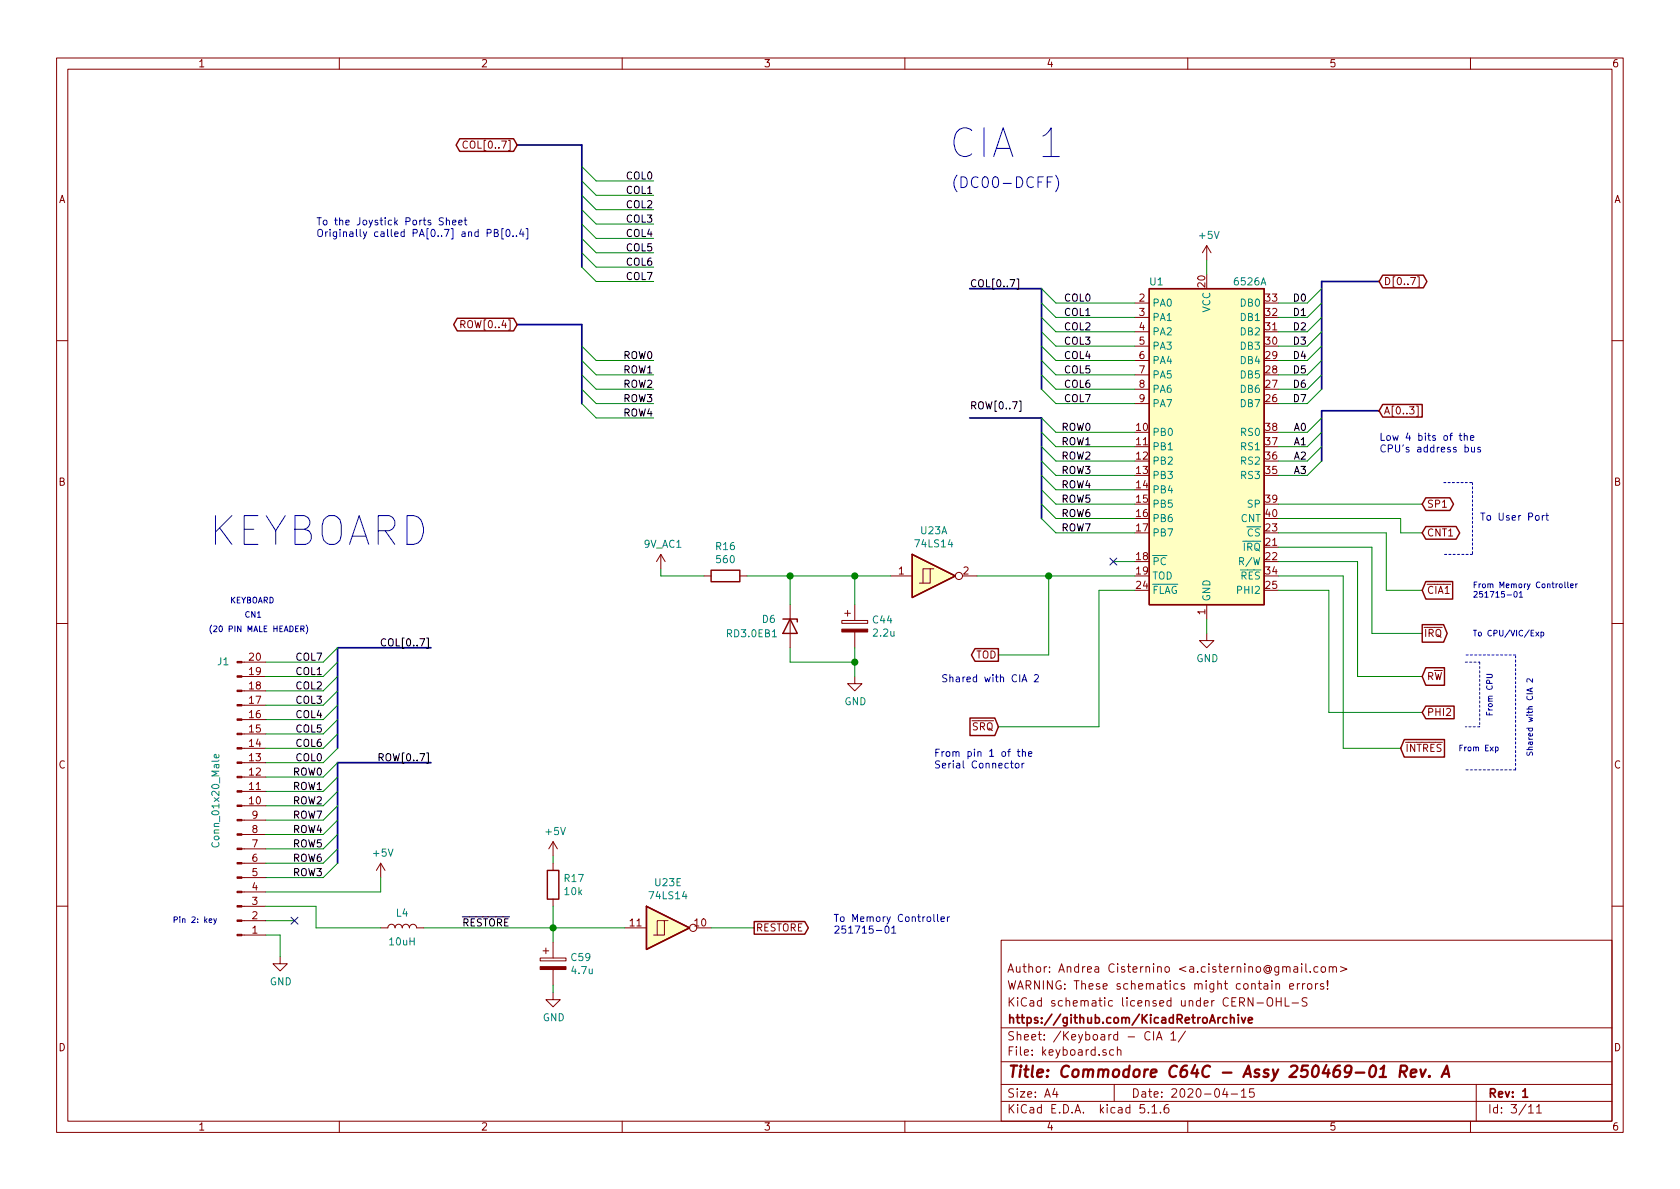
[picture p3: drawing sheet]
<svg xmlns="http://www.w3.org/2000/svg" width="297mm" height="210mm" viewBox="0 0 297 210" stroke-linecap="round" stroke-linejoin="round" font-family="sans-serif">
<g fill="none" stroke="#840000" stroke-width=".18">
<path d="M10 10.3h277v189.9h-277zM12 12.2h273v186.1h-273zM60 10.3v1.9M110 10.3v1.9M160 10.3v1.9M210 10.3v1.9M260 10.3v1.9M82.7 25.1a.51 .51 0 0 0-.7 0 .51 .51 0 0 0-.1 .6 .46 .46 0 0 0 .2 .5 .46 .46 0 0 0 .6-.1M81.5 57.3l.7-.1v-.4l-.7-.1v1.3M200.7 53.6h2.5M200.7 56.1h2.5M200.7 58.7h2.5"/>
<path d="M213.4 43.4v2.6M213.4 43.4l-.8 1.3M213.4 43.4l.7 1.3M250.6 48.9h.3v1.9h-.3M10 60.2h2M200.7 61.2h2.5M200.7 63.7h2.5M200.7 66.3h2.5M200.7 68.8h2.5M200.7 71.4h2.5M250.4 71.8h.3v1.8h-.3M285 60.2h2"/>
<path d="M116.8 98l-.7 1.3M116.8 98v2.6M116.8 98l.8 1.3M10 110.3h2M42.8 117.1h4.2M42.8 119.6h4.2M124.5 101.8h1.2M130.8 101.8h1.3M139.7 106.9v7.6M148.8 109.7h4.6v.5h-4.6zM149.4 108.5h1M149.9 107.9v1.1"/>
<path d="M151.1 119.6v1.3h1.3l-1.3 1.3-1.2-1.3h1.2M151.1 106.9v2.8M151.1 111.8v2.7M157.5 101.8h3.8M164.5 100.6h-1.3v2.5M165.1 100.6h-.6v2.5h-1.9M170.2 101.8h2.5M213.4 112v1.3h1.2l-1.2 1.2-1.3-1.2h1.3M213.4 106.9v2.6M255.3 103.3h1.2M285 110.3h2M42.8 122.2h4.2"/>
<path d="M42.8 124.7h4.2M42.8 127.2h4.2M42.8 129.8h4.2M42.8 132.3h4.2M42.8 134.9h4.2M42.8 137.4h4.2M42.8 139.9h4.2M42.8 142.5h4.2M42.8 145h4.2M42.8 147.6h4.2M42.8 150.1h4.2M42.8 152.6h4.2"/>
<path d="M42.8 155.2h4.2M42.8 157.7h4.2M67.3 152.6l-.8 1.3M67.3 152.6v2.6M67.3 152.6l.8 1.3M97.8 148.8v2.6M97.8 152.6v1.3M97.8 159v1.3M97.8 148.8l-.8 1.3M97.8 148.8l.8 1.3M10 160.2h2M42.8 160.3h4.2"/>
<path d="M42.8 162.8h4.2M42.8 165.3h4.2M49.5 169.2v1.2h1.3l-1.3 1.3-1.2-1.3h1.2M67.3 164.1h1.3a.63 .63 0 0 1 .6-.7 .63 .63 0 0 1 .6 .7 .63 .63 0 0 1 .7-.7 .63 .63 0 0 1 .6 .7 .63 .63 0 0 1 .7-.7 .63 .63 0 0 1 .6 .7 .63 .63 0 0 1 .6-.7 .63 .63 0 0 1 .7 .7h1.2M95.5 169.4h4.6v.5h-4.6zM96 168.1h1M96.5 167.6v1.1M97.8 175.5v1.3h1.3l-1.3 1.2-1.3-1.2h1.3M97.8 166.6v2.8M97.8 171.4v2.8M110.5 164.1h3.8M117.5 162.8h-1.3v2.5"/>
<path d="M118.1 162.8h-.6v2.5h-1.9M123.2 164.1h2.5M177 166.3h108v32h-108zM222.2 177.4h1.2M224.2 176.5a.5 .5 0 0 1 .6 0 .5 .5 0 0 1 .2 .4v.5a.5 .5 0 0 1-.5 .5 .5 .5 0 0 1-.5-.5v-.5zM225.6 174.1l.2-.2 .4 .1v.9M225.7 176.4v1.5M225.7 177.1h.8M226.5 176.4v1.5M227.2 176.4v1.5h.7M227.5 171.1l.2-.2 .3 .1 .1 .9M228 174.4l.7-.1v-.3l-.5-.1-.2 .2 .1 .7h.6"/>
<path d="M228.4 177.4h1.2M228.8 171h.6v.9M229.4 173.9v1M229.4 171.3l-.4 .1-.3 .2 .3 .3h.4M229.8 173.9l-.4 .2v.1M230.1 170.4v.2M230.1 170.9v1M230.3 173.9v1M230.7 173.9l-.4 .3M230.9 170.4v1.3l.2 .2M231.1 176.5l-.6-.1-.3 .3 .1 .3 .7 .4v.4a.62 .62 0 0 1-.8 0M231.2 174.1l.2-.2 .5 .2v.7l-.3 .1-.4-.1z"/>
<path d="M231.6 171.8v.1M232.6 173.9v1M233 173.9l-.4 .3M233 171l-.4-.1-.3 .3 .1 .7h.6M233.7 171.1l.2-.2 .4 .2 .1 .5-.2 .3h-.3l-.2-.1zM234 174l-.3-.1-.2 .2v.3l.5 .1v.3h-.5M234.7 174.8v.1M234.7 173.4v1M235 171.1l.1-.1a.37 .37 0 0 1 .6 .1v.8M235 170.9v1M235.7 171.1l.2-.2 .3 .1 .1 .9M237 170.9l1.2 .5-1.2 .4"/>
<path d="M285 160.2h2M60 198.3v1.9M110 198.3v1.9M160 198.3v1.9M177 194.8h108M177 191.8h108M177 187.8h108M177 181.8h108M186.5 192.5l-.4 1h1M186.8 193v1M195.6 185.7a.37 .37 0 0 0-.6 .1v.2l.6 .2v.1l-.2 .3-.4-.1M196.9 185.7l-.4-.1-.3 .3 .1 .6 .2 .1 .4-.1"/>
<path d="M197 191.8v3M197.6 185.7a.37 .37 0 0 1 .6 .1v.8M197.6 185.1v1.5M202.3 195.3h-.7l-.1 .7 .3-.1 .5 .1 .1 .2-.1 .5-.2 .1-.6-.1M203 196.7v.1M203.3 182.6a.59 .59 0 0 0-.7 0 .59 .59 0 0 0-.2 .7 .56 .56 0 0 0 .3 .5 .56 .56 0 0 0 .6 0M203.7 195.8l.4-.5v1.5M203.7 196.8h.8M204 182.4v1.5M204.5 183.9l.5-1.5 .5 1.5M204.6 183.5h.7M205.2 196.7v.1"/>
<path d="M206.6 195.3a.62 .62 0 0 0-.8 .7l.1 .7 .2 .1 .5-.1 .1-.5-.1-.2-.5-.1-.3 .3M207 182.8l.5-.4v1.5M207 183.9h.9M209.6 182.3l-1.3 2M210 198.3v1.9M216.6 192.5l-.4 1h.9M216.9 193v1M217.7 193.5h1.1M219.5 193l.4-.5v1.5M219.5 194h.8M221.7 192.5h-.7l-.1 .7 .2-.1 .5 .1 .2 .2-.1 .5-.2 .1-.6-.1M260 198.3v1.9"/>
<path d="M261 191.8v6.5M270.3 195.8l.4-.5v1.5M270.3 196.8h.8M271.7 195.8l.4-.5v1.5M271.7 196.8h.8"/>
<circle cx="169.5" cy="101.8" r=".63"/>
<circle cx="122.6" cy="164.1" r=".63"/>
</g>
<path d="M217.6 179.4v1.5M218.9 179.4v.2M218.9 179.9v1M219.5 179.9l.4 1 .3-1M216.9 180l-.4-.1-.3 .3 .2 .6h.5M217.6 180.1l.2-.2 .4 .1v.9M220.7 180.4l.7-.1v-.3l-.5-.1-.2 .2 .1 .7h.6M269.2 193l.5-.5v1.5M269.2 194h.9" fill="none" stroke="#840000" stroke-width=".3"/>
<path d="M243.9 190.4h1.2M244.1 189l.6-.6-.2 2M247.6 189.5h.7a.56 .56 0 0 0 .5-.5 .56 .56 0 0 0-.3-.6h-.8l-.3 2M248.1 189.5l.5 .9M249.5 189.8l.9-.2v-.4l-.6-.1-.3 .3v.9l.2 .1 .5-.1M251.2 189.1l.3 1.3 .6-1.3M252.7 190.3v.1l-.1-.1h.1v.1M254.9 190.4l.9-2 .4 2M255.2 189.9h.9" fill="none" stroke="#840000" stroke-width=".41"/>
<g fill="#840000" stroke="#840000" stroke-width=".18">
<path d="M41.9 117h.9v.2h-.9z"/>
<path d="M41.9 119.5h.9v.3h-.9z"/>
<path d="M41.9 122h.9v.3h-.9z"/>
<path d="M41.9 124.6h.9v.2h-.9z"/>
<path d="M41.9 127.1h.9v.3h-.9z"/>
<path d="M41.9 129.7h.9v.2h-.9z"/>
<path d="M41.9 132.2h.9v.3h-.9z"/>
<path d="M41.9 134.7h.9v.3h-.9z"/>
<path d="M41.9 137.3h.9v.2h-.9z"/>
<path d="M41.9 139.8h.9v.3h-.9z"/>
<path d="M41.9 142.4h.9v.2h-.9z"/>
<path d="M41.9 144.9h.9v.3h-.9z"/>
<path d="M41.9 147.4h.9v.3h-.9z"/>
<path d="M41.9 150h.9v.2h-.9z"/>
<path d="M41.9 152.5h.9v.3h-.9z"/>
<path d="M41.9 155.1h.9v.2h-.9z"/>
<path d="M41.9 157.6h.9v.3h-.9z"/>
<path d="M41.9 160.1h.9v.3h-.9z"/>
<path d="M41.9 162.7h.9v.2h-.9z"/>
<path d="M41.9 165.2h.9v.3h-.9z"/>
<path d="M95.5 170.9h4.6v.5h-4.6z"/>
<path d="M148.8 111.2h4.6v.6h-4.6z"/>
</g>
<path d="M38.7 133.4v.4l-.2 .2-.6-.1v-.5h.3l.1 .6" fill="none" stroke="#008484" stroke-width=".18"/>
<g fill="#ffffc2" stroke="#ffffc2" stroke-width=".18">
<path d="M114.3 160.3l7.6 3.8-7.6 3.8z"/>
<path d="M161.3 98l7.6 3.8-7.6 3.9z"/>
<path d="M203.2 51h20.3v55.9h-20.3z"/>
</g>
<g fill="none" stroke="#840000" stroke-width=".25">
<path d="M81.3 24.5h9.5l.6 1.1-.6 1.2h-9.5l-.7-1.2zM80.8 56.3h10l.6 1.1-.6 1.1h-10l-.6-1.1zM203.2 51h20.3v55.9h-20.3zM244.5 48.7h7.2l.6 1.1-.6 1.1h-7.2l-.7-1.1zM244.5 71.5h7v2.3h-7l-.7-1.2zM161.3 98l7.6 3.8-7.6 3.9zM252.1 93.1h5.4l.6 1.1-.6 1.1h-5.4l-.6-1.1zM252.1 88h4.3l.6 1.1-.6 1.2h-4.3l-.6-1.2zM125.7 100.8h5.1v2.1h-5.1zM138.4 109.5h2.6v.5M139.7 109.5l1.3 2.5h-2.6zM172.4 114.7h4.1v2.2h-4.1l-.6-1.1z"/>
<path d="M251.5 110.5h3.7l.7 1.5-.7 1.6h-3.7zM252.1 118.1h3.3v3.1h-3.3l-.6-1.6zM252.1 102.8h4.7v3.1h-4.7l-.6-1.5zM171.5 127h4.4l.6 1.5-.6 1.6h-4.4zM248.3 130.8h7.1v3.1h-7.1l-.7-1.6zM252.1 124.9h5v2.2h-5l-.6-1.1zM96.8 153.9h2v5.1h-2zM114.3 160.3l7.6 3.8-7.6 3.8zM133.3 163h9l.6 1.1-.6 1.1h-9z"/>
</g>
<path d="M255.3 85.3h5M260.3 98h-5M260.3 85.3v12.7M259.1 117.1h2.5M261.6 117.1v11.4M268 115.8h-8.9M261.6 128.5h-2.5M268 136.1v-20.3M268 136.1h-8.9" fill="none" stroke="#0000c2" stroke-width=".18" stroke-dasharray=".4 .4"/>
<path d="M91.4 25.6h11.5v21.6M91.4 57.4h11.5v14M171.4 51h12.7v17.8M243.8 49.8h-10.1v19M171.4 73.9h12.7v17.8M243.8 72.6h-10.1v8.9M76.2 114.5h-16.5v17.8M76.2 134.9h-16.5v17.7" fill="none" stroke="#000084" stroke-width=".3"/>
<g fill="none" stroke="#008400" stroke-width=".18">
<path d="M102.9 29.5l2.5 2.5h10.2M102.9 32l2.5 2.5h10.2M102.9 34.5l2.5 2.6h10.2M102.9 37.1l2.5 2.5h10.2M102.9 39.6l2.5 2.6h10.2M102.9 47.2l2.5 2.6h10.2M102.9 44.7l2.5 2.5h10.2M102.9 42.2l2.5 2.5h10.2M184.1 53.6l2.6 2.5h14M184.1 56.1l2.6 2.6h14M184.1 58.7l2.6 2.5h14M184.1 51l2.6 2.6h14"/>
<path d="M213.4 46v2.5M233.7 53.6l-2.6 2.5h-5M233.7 56.1l-2.6 2.6h-5M233.7 58.7l-2.6 2.5h-5M233.7 51l-2.6 2.6h-5M102.9 71.4l2.5 2.5h10.2M102.9 68.8l2.5 2.6h10.2M102.9 66.3l2.5 2.5h10.2M102.9 63.7l2.5 2.6h10.2M102.9 61.2l2.5 2.5h10.2M184.1 68.8l2.6 2.6h14M184.1 66.3l2.6 2.5h14"/>
<path d="M184.1 63.7l2.6 2.6h14M184.1 61.2l2.6 2.5h14M184.1 79l2.6 2.5h14M184.1 76.4l2.6 2.6h14M184.1 73.9l2.6 2.5h14M233.7 68.8l-2.6 2.6h-5M233.7 66.3l-2.6 2.5h-5M233.7 63.7l-2.6 2.6h-5M233.7 61.2l-2.6 2.5h-5M233.7 79l-2.6 2.5h-5M233.7 76.4l-2.6 2.6h-5M233.7 73.9l-2.6 2.5h-5"/>
<path d="M184.1 86.6l2.6 2.5h14M184.1 91.7l2.6 2.5h14M184.1 89.1l2.6 2.6h14M184.1 84.1l2.6 2.5h14M184.1 81.5l2.6 2.6h14M196.8 99.3h3.9M226.1 99.3h13.9v20.3h11.5M226.1 96.8h16.5v15.2h8.9M226.1 89.1h25.4M226.1 91.7h21.5v2.5h3.9M226.1 94.2h19v10.2h6.4M233.7 81.5l-2.6 2.6h-5"/>
<path d="M59.7 114.5l-2.6 2.6h-10.1M59.7 117.1l-2.6 2.5h-10.1M59.7 119.6l-2.6 2.6h-10.1M116.8 100.6v1.2h7.7M132.1 101.8h25.4M139.7 114.5v2.6h11.4M139.7 101.8v5.1M151.1 101.8v5.1M151.1 114.5v5.1M172.7 101.8h28M185.4 101.8v14h-8.9M200.7 104.4h-6.4v24.1h-17.8"/>
<path d="M213.4 109.5v2.5M226.1 101.8h11.4v30.5h10.1M226.1 104.4h8.8v21.6h16.6M59.7 129.8l-2.6 2.5h-10.1M59.7 122.2l-2.6 2.5h-10.1M59.7 124.7l-2.6 2.5h-10.1M59.7 127.2l-2.6 2.6h-10.1M59.7 132.3l-2.6 2.6h-10.1M59.7 134.9l-2.6 2.5h-10.1M59.7 137.4l-2.6 2.5h-10.1M59.7 139.9l-2.6 2.6h-10.1M59.7 147.6l-2.6 2.5h-10.1"/>
<path d="M59.7 150.1l-2.6 2.5h-10.1M59.7 152.6l-2.6 2.6h-10.1M59.7 142.5l-2.6 2.5h-10.1M59.7 145l-2.6 2.6h-10.1M67.3 155.2v2.5h-20.3M97.8 151.4v1.2M47 160.3h8.9v3.8h11.4M47 165.3h2.5v3.9M47 162.8h5.1M74.9 164.1h35.6M97.8 160.3v6.3M97.8 174.2v1.3"/>
<path d="M125.7 164.1h7.6"/>
</g>
<path d="M179.8 49.3h.3v1.8h-.3M180.2 70.9h.3v1.8h-.3M68.2 113.1a.51 .51 0 0 0-.6 0 .51 .51 0 0 0-.2 .6 .46 .46 0 0 0 .3 .5 .46 .46 0 0 0 .5-.1M67 133.9l.7-.1v-.4l-.7-.1v1.2" fill="none" stroke="#000" stroke-width=".18"/>
<g fill="none" stroke="#0000c2" stroke-width=".18">
<path d="M78.4 38.6l-.5-.1-.2 .1-.1 .3 .2 .2 .5 .1 .1 .3-.3 .3-.5-.1M78.9 39.1l.2-.2 .3 .1 .1 .8M78.9 38.5v1.3M80 39.3l.6-.1v-.2l-.4-.1-.2 .2 .1 .6h.5M81.1 39.3l.6-.1-.1-.2-.3-.1-.2 .2 .1 .6h.4M82.1 38.9h.4M82.2 38.5v1.1l.3 .2M184.4 27.7h2.9M185.2 32.2h.6M186.1 31.3h-.9v1.9M186.6 31a2.24 2.24 0 0 1 0 2.9M86.1 41.2l.7-.1v-.4l-.2-.1h-.5v1.2"/>
<path d="M87.4 41.2l.5-.1 .2-.2-.1-.2-.6-.1v1.2h.5l.2-.1v-.3l-.3-.2M89 40.4h-.3v1.9h.3M89.6 40.7l.1-.1a.67 .67 0 0 1 .5 .6 .67 .67 0 0 1-.5 .6l-.1-.1-.1-.4zM90.7 41.7v.1M91.3 41.7v.1M92.2 40.5l-.3 .9h.8M92.5 41v.8M93 40.4h.3v1.9h-.3M258 77h.5M258.2 76.6v1.1l.3 .2M258.9 77.2l.2-.2 .3 .1v.8M258.9 76.6v1.3"/>
<path d="M259 79.1h.4l.2 .2-.1 .6h-.5M260 77.4l.6-.1-.1-.2-.3-.1-.2 .2v.6h.5M260.2 79.1v.8h.3l.2-.1M260.7 79.1v.8M261.7 79.1h-.3l-.1 .2v.1l.4 .2v.3h-.4M272.7 91.2v.8M273 91.2l-.3 .2M273.3 91.2h.5M273.5 90.7v1.1l.3 .2M53.2 111.2h.5v-.4l-.5-.1v1M53.4 111.2l.4 .5M54.1 110.5a1.2 1.2 0 0 1 0 1.6"/>
<path d="M182.9 119.4l.5-.1 .2 .4-.8 .9h.8M262.8 119.2h.9l.2 .3-.2 .3h-.9M267.8 104.7l.1-.1a.55 .55 0 0 1 .4 .5 .55 .55 0 0 1-.4 .5l-.2-.4zM268.6 104.9l.3-.3v1M268.6 105.6h.6M271.6 111.8l.5 .7M272.1 111.8l-.5 .7M272.5 111.8h.2l.2 .2-.1 .4h-.3M272.5 111.8v1M275.7 103.3h.4v.6l-.4-.1zM276.7 102.9v.9l.1 .1M277.2 102.9v.9l.1 .1"/>
<path d="M277.7 103.6l.5-.1-.1-.2-.3-.1-.1 .2v.5h.4M278.6 103.2v.7M278.9 103.2l-.3 .2M178.6 135h.5M178.8 134.5v1.1l.3 .2M179.6 135.1l.1-.1 .4 .1 .1 .5-.2 .2h-.3l-.1-.1zM179.9 132.9h.4M180 132.5v1.1l.3 .2M180.7 120.6l.4-1.3 .5 1.3M180.7 135v.8M180.8 133l.1-.1 .4 .1v.8M180.8 132.5v1.3"/>
<path d="M180.8 120.2h.6M181.1 135l-.4 .2M181.9 133.3l.5-.1v-.2l-.4-.1-.1 .2v.6h.5M264.4 132.2l.3-.1 .2 .2-.1 .4h-.4M264.4 132.1v1M270.7 121.8v.4M271 121.7l-1 .3 1 .3M271 120v.6l-.8-.6-.2 .2v.4M37 162.8l.5-.1-.1-.2h-.3l-.1 .1v.5h.4M37.8 162.5l.2 .6M38.3 162.5l-.4 .9-.1 .1M156.6 163.9l.2-.2a.69 .69 0 0 1 .4 .7 .69 .69 0 0 1-.4 .6l-.2-.1-.1-.4z"/>
<path d="M157.7 164.1l.3-.4v1.3M157.7 165h.7M165.1 161.7v1.1l.2 .2M165.8 161.7v1.1l.1 .2M166.4 162.5l.6-.1-.1-.2-.4-.1-.1 .2v.6h.5M167.5 162.1v.9M167.9 162.1l-.4 .3"/>
</g>
<g fill="#008400" stroke="#008400" stroke-width=".25">
<circle cx="151.1" cy="101.8" r=".51"/>
<circle cx="185.4" cy="101.8" r=".51"/>
<circle cx="139.7" cy="101.8" r=".51"/>
<circle cx="151.1" cy="117.1" r=".51"/>
<circle cx="97.8" cy="164.1" r=".51"/>
</g>
<path d="M196.2 98.7l1.3 1.2M197.5 98.7l-1.3 1.2M51.5 162.2l1.2 1.2M52.7 162.2l-1.2 1.2" fill="none" stroke="#000084" stroke-width=".18"/>
<g font-size="7.1" fill="#0000c2">
<text x="167.6" y="27.9">CIA 1</text>
<text x="36.8" y="96.5">KEYBOARD</text>
</g>
<text font-size="2.8" fill="#840000" x="178" y="190.5">Title: Commodore C64C - Assy 250469-01 Rev. A</text>
<text font-size="2.7" fill="#0000c2" x="168.1" y="33.3">(DC00-DCFF)</text>
<g font-size="2.1" fill="#840000">
<text x="178" y="172">Author: Andrea Cisternino &lt;a.cisternino@gmail.com&gt;</text>
<text x="178" y="178">KiCad schematic licensed under CERN-OHL-S</text>
<text x="178" y="175">WARNING: These schematics might contain errors!</text>
<text x="178" y="184">Sheet: /Keyboard - CIA 1/</text>
<text x="178" y="181">https://github.com/KicadRetroArchive</text>
<text x="178" y="186.7">File: keyboard.sch</text>
<text x="178" y="196.9">KiCad E.D.A. kicad 5.1.6</text>
<text x="178" y="194.1">Size: A4</text>
<text x="200" y="194.1">Date: 2020-04-15</text>
<text x="263" y="194.1">Rev: 1</text>
<text x="263" y="196.9">Id: 3/11</text>
</g>
<g font-size="1.8" fill="#840000">
<text x="35" y="11.9">1</text>
<text x="85" y="11.9">2</text>
<text x="135" y="11.9">3</text>
<text x="185" y="11.9">4</text>
<text x="235" y="11.9">5</text>
<text x="285" y="11.9">6</text>
<text x="82.8" y="26.3">COL[0..7]</text>
<text x="10.4" y="35.9">A</text>
<text x="285.4" y="35.9">A</text>
<text x="201.4" y="53.3">2</text>
<text x="213.1" y="50.7" transform="rotate(-90 213.1 50.7)">20</text>
<text x="223.8" y="53.3">33</text>
<text x="244.6" y="50.4">D[0..7]</text>
<text x="82.2" y="58">ROW[0..4]</text>
<text x="201.4" y="55.9">3</text>
<text x="201.4" y="58.4">4</text>
<text x="223.8" y="58.4">31</text>
<text x="223.8" y="55.9">32</text>
<text x="201.4" y="61">5</text>
<text x="201.4" y="63.5">6</text>
<text x="223.8" y="63.5">29</text>
<text x="223.8" y="61">30</text>
<text x="201.4" y="66">7</text>
<text x="201.4" y="68.6">8</text>
<text x="201.4" y="71.1">9</text>
<text x="223.8" y="71.1">26</text>
<text x="223.8" y="68.6">27</text>
<text x="223.8" y="66">28</text>
<text x="201" y="76.2">10</text>
<text x="223.8" y="76.2">38</text>
<text x="244.6" y="73.3">A[0..3]</text>
<text x="201" y="78.7">11</text>
<text x="201" y="81.3">12</text>
<text x="201" y="83.8">13</text>
<text x="223.8" y="83.8">35</text>
<text x="223.8" y="81.3">36</text>
<text x="223.8" y="78.7">37</text>
<text x="10.4" y="85.9">B</text>
<text x="201" y="86.4">14</text>
<text x="201" y="88.9">15</text>
<text x="223.8" y="88.9">39</text>
<text x="252.2" y="89.8">SP1</text>
<text x="285.4" y="85.9">B</text>
<text x="201" y="91.4">16</text>
<text x="201" y="94">17</text>
<text x="223.8" y="94">23</text>
<text x="223.8" y="91.4">40</text>
<text x="252.2" y="94.9">CNT1</text>
<text x="158.9" y="101.6">1</text>
<text x="170.3" y="101.6">2</text>
<text x="201" y="99.1">18</text>
<text x="201" y="101.6">19</text>
<text x="223.8" y="96.5">21</text>
<text x="223.8" y="99.1">22</text>
<text x="223.8" y="101.6">34</text>
<text x="201" y="104.1">24</text>
<text x="223.8" y="104.1">25</text>
<text x="252.2" y="105">CIA1</text>
<text x="213.1" y="108.7" transform="rotate(-90 213.1 108.7)">1</text>
<text x="251.7" y="112.6">IRQ</text>
<text x="44.1" y="119.4">19</text>
<text x="44.1" y="116.8">20</text>
<text x="172.5" y="116.5">TOD</text>
<text x="44.1" y="124.5">17</text>
<text x="44.1" y="121.9">18</text>
<text x="252.2" y="120.3">RW</text>
<text x="44.1" y="129.5">15</text>
<text x="44.1" y="127">16</text>
<text x="171.9" y="129.2">SRQ</text>
<text x="252.2" y="126.6">PHI2</text>
<text x="10.4" y="135.9">C</text>
<text x="44.1" y="137.2">12</text>
<text x="44.1" y="134.6">13</text>
<text x="44.1" y="132.1">14</text>
<text x="248.4" y="133">INTRES</text>
<text x="285.4" y="135.9">C</text>
<text x="44.1" y="142.2">10</text>
<text x="44.1" y="139.7">11</text>
<text x="44.6" y="149.9">7</text>
<text x="44.6" y="147.3">8</text>
<text x="44.6" y="144.8">9</text>
<text x="44.6" y="154.9">5</text>
<text x="44.6" y="152.4">6</text>
<text x="44.6" y="160">3</text>
<text x="44.6" y="157.5">4</text>
<text x="44.6" y="165.1">1</text>
<text x="44.6" y="162.6">2</text>
<text x="111.4" y="163.8">11</text>
<text x="122.9" y="163.8">10</text>
<text x="133.6" y="164.7">RESTORE</text>
<text x="10.4" y="185.9">D</text>
<text x="285.4" y="185.9">D</text>
<text x="35" y="199.9">1</text>
<text x="85" y="199.9">2</text>
<text x="135" y="199.9">3</text>
<text x="185" y="199.9">4</text>
<text x="235" y="199.9">5</text>
<text x="285" y="199.9">6</text>
</g>
<g font-size="1.8">
<text x="110.8" y="34.3">COL1</text>
<text x="110.8" y="31.7">COL0</text>
<text x="110.8" y="39.4">COL3</text>
<text x="110.8" y="36.8">COL2</text>
<text x="110.8" y="41.9">COL4</text>
<text x="110.8" y="44.4">COL5</text>
<text x="110.8" y="47">COL6</text>
<text x="110.8" y="49.5">COL7</text>
<text x="171.4" y="50.8">COL[0..7]</text>
<text x="188.3" y="53.3">COL0</text>
<text x="228.9" y="53.3">D0</text>
<text x="188.3" y="58.4">COL2</text>
<text x="188.3" y="55.9">COL1</text>
<text x="228.9" y="58.4">D2</text>
<text x="228.9" y="55.9">D1</text>
<text x="110.3" y="63.5">ROW0</text>
<text x="188.3" y="63.5">COL4</text>
<text x="188.3" y="61">COL3</text>
<text x="228.9" y="63.5">D4</text>
<text x="228.9" y="61">D3</text>
<text x="110.3" y="71.1">ROW3</text>
<text x="110.3" y="68.6">ROW2</text>
<text x="110.3" y="66">ROW1</text>
<text x="188.3" y="71.1">COL7</text>
<text x="188.3" y="68.6">COL6</text>
<text x="188.3" y="66">COL5</text>
<text x="228.9" y="71.1">D7</text>
<text x="228.9" y="68.6">D6</text>
<text x="228.9" y="66">D5</text>
<text x="110.3" y="73.7">ROW4</text>
<text x="171.4" y="72.4">ROW[0..7]</text>
<text x="187.7" y="76.2">ROW0</text>
<text x="228.9" y="76.2">A0</text>
<text x="187.7" y="81.3">ROW2</text>
<text x="187.7" y="78.7">ROW1</text>
<text x="187.7" y="83.8">ROW3</text>
<text x="228.9" y="83.8">A3</text>
<text x="228.9" y="81.3">A2</text>
<text x="228.9" y="78.7">A1</text>
<text x="187.7" y="86.4">ROW4</text>
<text x="187.7" y="88.9">ROW5</text>
<text x="187.7" y="91.4">ROW6</text>
<text x="187.7" y="94">ROW7</text>
<text x="52.4" y="119.4">COL1</text>
<text x="52.4" y="116.8">COL7</text>
<text x="68.3" y="114.3">COL[0..7]</text>
<text x="52.4" y="121.9">COL2</text>
<text x="52.4" y="124.5">COL3</text>
<text x="52.4" y="127">COL4</text>
<text x="52.4" y="129.5">COL5</text>
<text x="51.8" y="137.2">ROW0</text>
<text x="52.4" y="132.1">COL6</text>
<text x="52.4" y="134.6">COL0</text>
<text x="67.7" y="134.6">ROW[0..7]</text>
<text x="51.8" y="139.7">ROW1</text>
<text x="51.8" y="142.2">ROW2</text>
<text x="51.8" y="144.8">ROW7</text>
<text x="51.8" y="147.3">ROW4</text>
<text x="51.8" y="149.9">ROW5</text>
<text x="51.8" y="154.9">ROW3</text>
<text x="51.8" y="152.4">ROW6</text>
<text x="81.6" y="163.8">RESTORE</text>
</g>
<g font-size="1.8" fill="#0000c2">
<text x="55.9" y="39.8">To the Joystick Ports Sheet</text>
<text x="55.9" y="41.9">Originally called PA[0..7] and PB[0..4]</text>
<text x="243.8" y="77.9">Low 4 bits of the</text>
<text x="243.8" y="80">CPU's address bus</text>
<text x="261.6" y="92.1">To User Port</text>
<text x="166.4" y="120.6">Shared with CIA 2</text>
<text x="165.1" y="133.8">From pin 1 of the</text>
<text x="165.1" y="135.9">Serial Connector</text>
<text x="147.3" y="163">To Memory Controller</text>
<text x="147.3" y="165.1">251715-01</text>
</g>
<g font-size="1.8" fill="#008484">
<text x="212.1" y="42.3">+5V</text>
<text x="203.4" y="50.5">U1</text>
<text x="218.4" y="50.5">6526A</text>
<text x="203.7" y="54.2">PA0</text>
<text x="203.7" y="56.8">PA1</text>
<text x="203.7" y="59.3">PA2</text>
<text x="214" y="55.3" transform="rotate(-90 214 55.3)">VCC</text>
<text x="219.5" y="59.3">DB2</text>
<text x="219.5" y="56.8">DB1</text>
<text x="219.5" y="54.2">DB0</text>
<text x="203.7" y="61.8">PA3</text>
<text x="203.7" y="64.4">PA4</text>
<text x="219.5" y="64.4">DB4</text>
<text x="219.5" y="61.8">DB3</text>
<text x="203.7" y="66.9">PA5</text>
<text x="203.7" y="69.5">PA6</text>
<text x="219.5" y="69.5">DB6</text>
<text x="219.5" y="66.9">DB5</text>
<text x="203.7" y="77.1">PB0</text>
<text x="203.7" y="72">PA7</text>
<text x="219.5" y="72">DB7</text>
<text x="219.6" y="77.1">RS0</text>
<text x="203.7" y="79.6">PB1</text>
<text x="203.7" y="82.2">PB2</text>
<text x="219.6" y="82.2">RS2</text>
<text x="219.6" y="79.6">RS1</text>
<text x="203.7" y="84.7">PB3</text>
<text x="203.7" y="87.2">PB4</text>
<text x="203.7" y="89.8">PB5</text>
<text x="219.6" y="84.7">RS3</text>
<text x="220.6" y="89.8">SP</text>
<text x="162.8" y="94.5">U23A</text>
<text x="203.7" y="92.3">PB6</text>
<text x="203.7" y="94.9">PB7</text>
<text x="219.4" y="92.3">CNT</text>
<text x="220.5" y="94.9">CS</text>
<text x="113.9" y="96.9">9V_AC1</text>
<text x="126.6" y="97.3">R16</text>
<text x="126.8" y="99.6">560</text>
<text x="162" y="96.8">74LS14</text>
<text x="203.7" y="99.9">PC</text>
<text x="219.6" y="99.9">R/W</text>
<text x="219.9" y="97.4">IRQ</text>
<text x="203.7" y="102.5">TOD</text>
<text x="203.7" y="105">FLAG</text>
<text x="214" y="106.4" transform="rotate(-90 214 106.4)">GND</text>
<text x="219.1" y="105">PHI2</text>
<text x="219.4" y="102.5">RES</text>
<text x="128.7" y="112.7">RD3.0EB1</text>
<text x="134.8" y="110.2">D6</text>
<text x="154.4" y="110.3">C44</text>
<text x="154.5" y="112.6">2.2u</text>
<text x="38.5" y="117.6">J1</text>
<text x="211.5" y="117.1">GND</text>
<text x="149.3" y="124.7">GND</text>
<text x="38.8" y="149.3" transform="rotate(-90 38.8 149.3)">Conn_01x20_Male</text>
<text x="96.6" y="147.7">+5V</text>
<text x="66.1" y="151.5">+5V</text>
<text x="99.8" y="156">R17</text>
<text x="99.9" y="158.3">10k</text>
<text x="115" y="159">74LS14</text>
<text x="115.9" y="156.7">U23E</text>
<text x="68.9" y="167.2">10uH</text>
<text x="70.1" y="162.1">L4</text>
<text x="101.1" y="169.9">C59</text>
<text x="101.2" y="172.3">4.7u</text>
<text x="47.7" y="174.2">GND</text>
<text x="96" y="180.6">GND</text>
</g>
<g font-size="1.4" fill="#0000c2">
<text x="40.6" y="106.7">KEYBOARD</text>
<text x="260.3" y="104">From Memory Controller</text>
<text x="260.3" y="105.7">251715-01</text>
<text x="36.8" y="111.8">(20 PIN MALE HEADER)</text>
<text x="43.2" y="109.2">CN1</text>
<text x="260.3" y="112.5">To CPU/VIC/Exp</text>
<text x="263.9" y="126.7" transform="rotate(-90 263.9 126.7)">From CPU</text>
<text x="257.8" y="132.8">From Exp</text>
<text x="271" y="133.9" transform="rotate(-90 271 133.9)">Shared with CIA 2</text>
<text x="30.5" y="163.2">Pin 2: key</text>
</g>
</svg>
